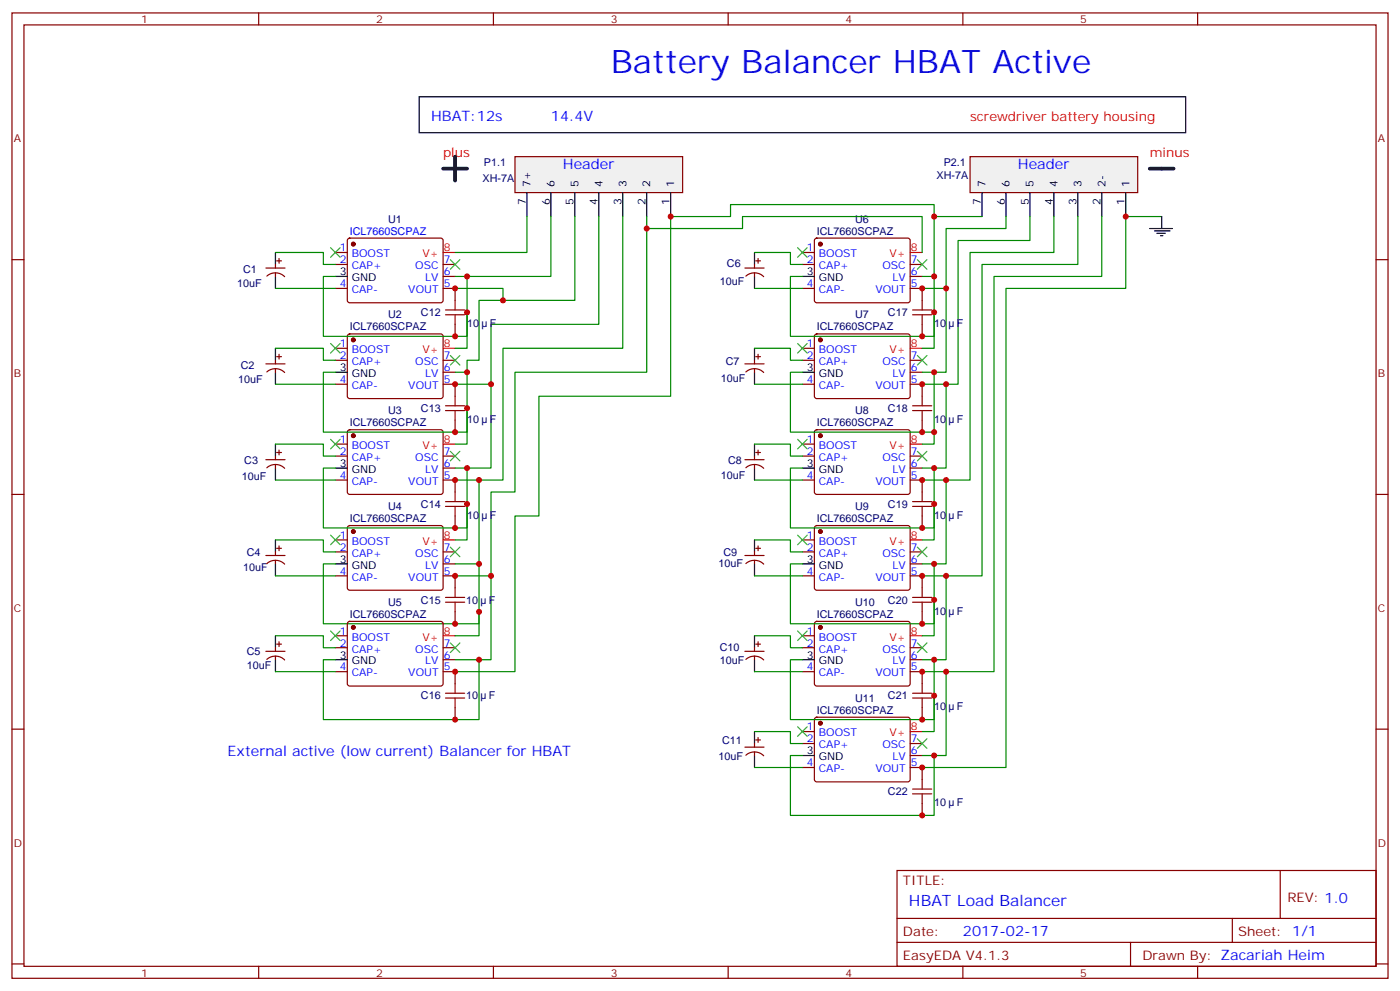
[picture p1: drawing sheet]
<svg xmlns="http://www.w3.org/2000/svg" width="412mm" height="292mm" viewBox="0 0 412 292" stroke-linecap="round" stroke-linejoin="round" font-family="sans-serif">
<g fill="none" stroke="#870000" stroke-width=".35">
<path d="M3.5 3.8h405.4v284.3h-405.4zM7.1 7.3h398.2v277.3h-398.2zM76.2 3.8v3.5M145.3 3.8v3.5M214.5 3.8v3.5M283.6 3.8v3.5M352.8 3.8v3.5M3.5 76.5h3.6M405.3 76.5h3.6M3.5 145.6h3.6M405.3 145.6h3.6M3.5 214.8h3.6"/>
<path d="M405.3 214.8h3.6M264.2 256.4h141.1v28.2h-141.1zM377.1 256.4v14.1M264.2 270.5h141.1M264.2 277.6h141.1M333 277.6v7M363 270.5v7.1M3.5 283.9h3.6M76.2 284.6v3.5M145.3 284.6v3.5M214.5 284.6v3.5M283.6 284.6v3.5"/>
<path d="M352.8 284.6v3.5M405.3 283.9h3.6"/>
</g>
<path d="M151.7 46.1h49.4v10.6h-49.4z" fill="#f0f0f0" stroke="#870000" stroke-width=".35"/>
<path d="M155.2 56.7v7.1M162.3 56.7v7.1M169.3 56.7v7.1M176.4 56.7v7.1M183.4 56.7v7.1M190.5 56.7v7.1M197.6 56.7v7.1" fill="none" stroke="#000" stroke-width=".35"/>
<path d="M285.8 46.1h49.3v10.6h-49.3z" fill="#f0f0f0" stroke="#870000" stroke-width=".35"/>
<g fill="none" stroke="#000" stroke-width=".35">
<path d="M123.5 28.5h225.7v10.6h-225.7zM289.3 56.7v7.1M296.3 56.7v7.1M303.4 56.7v7.1M310.4 56.7v7.1M317.5 56.7v7.1M324.6 56.7v7.1M331.6 56.7v7.1M81.1 74.4v3.5M222.2 74.4v3.5M338.7 67.3h6.7M340.1 68h4.6"/>
<path d="M340.8 68.7h2.5M341.8 69.4h.7M342.2 63.8v3.5M81.1 81.4v3.5M98.8 81.4h3.5M222.2 81.4v3.5M236.4 81.4h3.5M81.1 102.6v3.5M81.1 109.6v3.6M98.8 109.6h3.5M222.2 102.6v3.5M222.2 109.6v3.6"/>
<path d="M236.4 109.6h3.5M81.1 130.8v3.5M81.1 137.9v3.5M98.8 137.9h3.5M222.2 130.8v3.5M222.2 137.9v3.5M236.4 137.9h3.5M81.1 159v3.6M222.2 159v3.6M81.1 166.1v3.5M98.8 166.1h3.5M222.2 166.1v3.5"/>
<path d="M236.4 166.1h3.5M81.1 187.3v3.5M81.1 194.3v3.5M98.8 194.3h3.5M222.2 187.3v3.5M222.2 194.3v3.5M236.4 194.3h3.5M222.2 215.5v3.5M222.2 222.5v3.6M236.4 222.5h3.5"/>
</g>
<g fill="#870000" stroke="#870000" stroke-width=".35">
<circle cx="104.1" cy="71.9" r=".53"/>
<circle cx="104.1" cy="100.1" r=".53"/>
<circle cx="104.1" cy="128.3" r=".53"/>
<circle cx="104.1" cy="156.6" r=".53"/>
<circle cx="241.7" cy="71.9" r=".53"/>
<circle cx="241.7" cy="100.1" r=".53"/>
<circle cx="241.7" cy="128.3" r=".53"/>
<circle cx="241.7" cy="156.6" r=".53"/>
<circle cx="241.7" cy="184.8" r=".53"/>
<circle cx="241.7" cy="213" r=".53"/>
<circle cx="104.1" cy="184.8" r=".53"/>
</g>
<g fill="none" stroke="#870000" stroke-width=".35">
<path d="M78.3 79h5.7M81.1 77.9v1.1M81.5 76.8h1.4M82.2 76.1v1.4M98.8 74.4h3.5M98.8 77.9h3.5M102.5 70.3l.5-.2 27.1 .1 .4 .6v18l-.7 .4-27.1-.1-.4-.6v-17.7zM130.5 77.9h3.6M219.4 79h5.7M222.2 77.9v1.1M222.6 76.8h1.4M223.3 76.1v1.4"/>
<path d="M236.4 74.4h3.5M236.4 77.9h3.5M240.1 70.3l.5-.2 27.1 .1 .4 .6-.1 18-.6 .4-27.1-.1-.4-.6v-17.7zM268.1 77.9h3.5M78.6 81.3a3.8 3.8 0 0 1 5.2 .2M81.1 80.4v1M98.8 84.9h3.5M102.5 98.6l.5-.2h27.1l.4 .7v17.9l-.7 .4-27.1-.1-.4-.6v-17.6zM130.5 84.9h3.6v3.6M130.5 81.4h3.6M134.1 95.5v3.6M219.7 81.3a3.8 3.8 0 0 1 5.3 .2"/>
<path d="M222.2 80.4v1M236.4 84.9h3.5M240.1 98.6l.5-.2h27.1l.4 .7-.1 17.9-.6 .4-27.1-.1-.4-.6v-17.6zM268.1 84.9h3.5v3.6M268.1 81.4h3.5M271.6 95.5v3.6M78.3 107.2h5.7M78.6 109.6a3.8 3.8 0 0 1 5.2 .1M81.1 106.1v1.1M81.1 108.6v1M81.5 105.1h1.4M82.2 104.4v1.4"/>
<path d="M98.8 102.6h3.5M98.8 106.1h3.5M98.8 113.2h3.5M130.5 106.1h3.6M130.5 113.2h3.6v3.5M130.5 109.6h3.6M219.4 107.2h5.7M219.7 109.6a3.8 3.8 0 0 1 5.3 .1M222.2 106.1v1.1M222.2 108.6v1M222.6 105.1h1.4M223.3 104.4v1.4"/>
<path d="M236.4 102.6h3.5M236.4 106.1h3.5M236.4 113.2h3.5M268.1 106.1h3.5M268.1 113.2h3.5v3.5M268.1 109.6h3.5M78.3 135.4h5.7M78.6 137.8a3.8 3.8 0 0 1 5.2 .1M81.1 134.3v1.1M81.1 136.8v1.1M81.5 133.3h1.4M82.2 132.6v1.4"/>
<path d="M98.8 130.8h3.5M98.8 134.3h3.5M102.5 126.8l.5-.2h27.1l.4 .7v17.9l-.7 .4h-27.1l-.4-.7v-17.6zM130.5 134.3h3.6M130.5 137.9h3.6M134.1 123.8v3.5M219.4 135.4h5.7M219.7 137.8a3.8 3.8 0 0 1 5.3 .1M222.2 134.3v1.1M222.2 136.8v1.1M222.6 133.3h1.4M223.3 132.6v1.4"/>
<path d="M236.4 130.8h3.5M236.4 134.3h3.5M240.1 126.8l.5-.2h27.1l.4 .7-.1 17.9-.6 .4h-27.1l-.4-.7v-17.6zM268.1 134.3h3.5M268.1 137.9h3.5M271.6 123.8v3.5M98.8 141.4h3.5M98.8 159h3.5M102.5 155l.5-.2 27.1 .1 .4 .6v17.9l-.7 .4h-27.1l-.4-.7v-17.6zM130.5 141.4h3.6v3.5M134.1 152v3.5M236.4 141.4h3.5"/>
<path d="M236.4 159h3.5M240.1 155l.5-.2 27.1 .1 .4 .6-.1 17.9-.6 .4h-27.1l-.4-.7v-17.6zM268.1 141.4h3.5v3.5M271.6 152v3.5M78.3 163.6h5.7M78.6 166a3.8 3.8 0 0 1 5.2 .2M81.1 162.6v1M81.1 165v1.1M81.5 161.5h1.4M82.2 160.8v1.4M98.8 162.6h3.5M98.8 169.6h3.5"/>
<path d="M130.5 162.6h3.6M130.5 169.6h3.6v3.5M130.5 166.1h3.6M219.4 163.6h5.7M219.7 166a3.8 3.8 0 0 1 5.3 .2M222.2 162.6v1M222.2 165v1.1M222.6 161.5h1.4M223.3 160.8v1.4M236.4 162.6h3.5M236.4 169.6h3.5M268.1 162.6h3.5"/>
<path d="M268.1 169.6h3.5v3.5M268.1 166.1h3.5M78.3 191.8h5.7M78.6 194.2a3.8 3.8 0 0 1 5.2 .2M81.1 190.8v1M81.1 193.3v1M81.5 189.7h1.4M82.2 189v1.4M98.8 187.3h3.5M98.8 190.8h3.5M98.8 197.8h3.5M102.5 183.2l.5-.2 27.1 .1 .4 .6v17.9l-.7 .5-27.1-.1-.4-.6v-17.7z"/>
<path d="M130.5 190.8h3.6M130.5 197.8h3.6v3.6M130.5 194.3h3.6M134.1 180.2v3.5M219.4 191.8h5.7M219.7 194.2a3.8 3.8 0 0 1 5.3 .2M222.2 190.8v1M222.2 193.3v1M222.6 189.7h1.4M223.3 189v1.4M236.4 187.3h3.5M236.4 190.8h3.5"/>
<path d="M236.4 197.8h3.5M240.1 183.2l.5-.2 27.1 .1 .4 .6-.1 17.9-.6 .5-27.1-.1-.4-.6v-17.7zM268.1 190.8h3.5M268.1 197.8h3.5v3.6M268.1 194.3h3.5M271.6 180.2v3.5M134.1 208.4v3.5M222.2 219v1.1M222.6 217.9h1.4M223.3 217.2v1.5M236.4 215.5h3.5M236.4 219h3.5"/>
<path d="M240.1 211.4l.5-.2 27.1 .1 .4 .6-.1 18-.6 .4-27.1-.1-.4-.6v-17.7zM268.1 219h3.5M271.6 208.4v3.5M219.4 220.1h5.7M219.7 222.4a3.8 3.8 0 0 1 5.3 .2M222.2 221.5v1M236.4 226.1h3.5M268.1 226.1h3.5v3.5M268.1 222.5h3.5M271.6 236.6v3.6"/>
</g>
<path d="M130.5 74.4h3.6M268.1 74.4h3.5M130.5 102.6h3.6M268.1 102.6h3.5M130.5 130.8h3.6M268.1 130.8h3.5M130.5 159h3.6M268.1 159h3.5M130.5 187.3h3.6M268.1 187.3h3.5M268.1 215.5h3.5" fill="none" stroke="#f00" stroke-width=".35"/>
<g fill="none" stroke="#008700" stroke-width=".35">
<path d="M81.1 74.4h14.1v3.5h3.6M155.2 63.8v10.6h-21.1M162.3 63.8v17.6h-24.7M169.3 63.8v24.7h-21.1v-3.6h-14.1M176.4 63.8v31.7h-31.8v17.7h-10.5M183.4 63.8v38.8h-35.2v38.8h-14.1M190.5 63.8v45.8h-38.8v35.3h-7.1v24.7h-10.5M190.5 67.3h28.2v-3.5h52.9v10.6M222.2 74.4h10.6v3.5h3.6M275.2 63.8h14.1M296.3 63.8v3.5h-17.6v17.6M303.4 63.8v7h-21.2v42.4h-3.5"/>
<path d="M310.4 63.8v10.6h-24.6v67h-7.1M317.5 63.8v14.1h-28.2v91.7h-10.6M324.6 63.8v17.6h-31.8v116.4h-14.1M342.2 63.8h-10.6v21.1h-35.3v141.2h-24.7M81.1 84.9h17.7M98.8 81.4h-3.6v17.7h42.4v-17.7h-3.5M137.6 92v10.6h-3.5M148.2 88.5h-7.1v17.6h-3.5v3.5h-3.5M222.2 84.9h14.2M236.4 81.4h-3.6v17.7h42.4v-17.7h-3.6M271.6 84.9h7.1v24.7h-7.1M275.2 81.4v-21.1h-60v3.5h-17.6v52.9h-38.9v35.3h-7v45.8h-17.6"/>
<path d="M275.2 92v10.6h-3.6M81.1 102.6h14.1v3.5h3.6M81.1 113.2h17.7M98.8 109.6h-3.6v17.7h42.4v-17.7M144.6 113.2v24.7h-10.5M222.2 102.6h10.6v3.5h3.6M222.2 113.2h14.2M236.4 109.6h-3.6v17.7h42.4v3.5h-3.6M271.6 113.2h7.1v24.7h-3.5M275.2 109.6v17.7M81.1 130.8h14.1v3.5h3.6M98.8 137.9h-3.6v17.6h42.4v-17.6"/>
<path d="M137.6 120.2v10.6h-3.5M222.2 130.8h10.6v3.5h3.6M236.4 137.9h-3.6v17.6h42.4v-17.6h-3.6M81.1 159h14.1v3.6h3.6M81.1 141.4h17.7M137.6 148.4v10.6h-3.5M141.1 141.4v24.7h-7M222.2 159h10.6v3.6h3.6M222.2 141.4h14.2M271.6 141.4h7.1v24.7h-3.5M275.2 148.4v10.6h-3.6M81.1 169.6h17.7"/>
<path d="M98.8 166.1h-3.6v17.6h45.9v-3.5M141.1 166.1v21.2h-7M144.6 169.6v24.7h-10.5M222.2 169.6h14.2M236.4 166.1h-3.6v17.6h42.4v-17.6h-3.6M271.6 169.6h7.1v24.7h-3.5M275.2 176.7v10.6h-3.6M81.1 187.3h14.1v3.5h3.6M81.1 197.8h17.7M98.8 194.3h-3.6v17.6h45.9v-17.6M222.2 187.3h10.6v3.5h3.6M222.2 197.8h14.2"/>
<path d="M236.4 194.3h-3.6v17.6h42.4v-17.6h-3.6M271.6 197.8h7.1v24.7h-3.5M222.2 215.5h10.6v3.5h3.6M275.2 204.9v10.6h-3.6M222.2 226.1h14.2M236.4 222.5h-3.6v17.7h42.4v-17.7h-3.6"/>
</g>
<path d="M134.1 46.1v3.6h-3.6M137.6 49.7h-3.5v3.5M338.7 49.7h7" fill="none" stroke="#000" stroke-width="1.1"/>
<g fill="none" stroke="#3c3" stroke-width=".35">
<path d="M97.4 73l2.8 2.8M100.2 73l-2.8 2.8M132.6 76.5l2.9 2.8M135.5 76.5l-2.9 2.8M234.9 73l2.9 2.8M237.8 73l-2.9 2.8M270.2 76.5l2.8 2.8M273 76.5l-2.8 2.8M97.4 101.2l2.8 2.8M100.2 101.2l-2.8 2.8M132.6 104.7l2.9 2.8M135.5 104.7l-2.9 2.8"/>
<path d="M234.9 101.2l2.9 2.8M237.8 101.2l-2.9 2.8M270.2 104.7l2.8 2.8M273 104.7l-2.8 2.8M97.4 129.4l2.8 2.8M100.2 129.4l-2.8 2.8M132.6 132.9l2.9 2.8M135.5 132.9l-2.9 2.8M234.9 129.4l2.9 2.8M237.8 129.4l-2.9 2.8M270.2 132.9l2.8 2.8M273 132.9l-2.8 2.8"/>
<path d="M97.4 157.6l2.8 2.8M100.2 157.6l-2.8 2.8M234.9 157.6l2.9 2.8M237.8 157.6l-2.9 2.8M132.6 161.1l2.9 2.9M135.5 161.1l-2.9 2.9M270.2 161.1l2.8 2.9M273 161.1l-2.8 2.9M97.4 185.8l2.8 2.9M100.2 185.8l-2.8 2.9M132.6 189.4l2.9 2.8M135.5 189.4l-2.9 2.8"/>
<path d="M234.9 185.8l2.9 2.9M237.8 185.8l-2.9 2.9M270.2 189.4l2.8 2.8M273 189.4l-2.8 2.8M234.9 214.1l2.9 2.8M237.8 214.1l-2.9 2.8M270.2 217.6l2.8 2.8M273 217.6l-2.8 2.8"/>
</g>
<g fill="none" stroke="#a10000" stroke-width=".35">
<path d="M131.2 92.7h5.7M131.2 91.3h5.7M134.1 88.5v2.8M134.1 92.7v2.8M268.8 92.7h5.7M268.8 91.3h5.7M271.6 88.5v2.8M271.6 92.7v2.8M131.2 119.5h5.7M134.1 116.7v2.8M268.8 119.5h5.7M271.6 116.7v2.8"/>
<path d="M131.2 120.9h5.7M134.1 120.9v2.9M268.8 120.9h5.7M271.6 120.9v2.9M131.2 149.2h5.7M131.2 147.7h5.7M134.1 144.9v2.8M134.1 149.2v2.8M268.8 149.2h5.7M268.8 147.7h5.7M271.6 144.9v2.8M271.6 149.2v2.8"/>
<path d="M131.2 177.4h5.7M131.2 176h5.7M134.1 173.1v2.9M134.1 177.4v2.8M268.8 177.4h5.7M268.8 176h5.7M271.6 173.1v2.9M271.6 177.4v2.8M131.2 205.6h5.7M131.2 204.2h5.7M134.1 201.4v2.8M134.1 205.6v2.8"/>
<path d="M268.8 205.6h5.7M268.8 204.2h5.7M271.6 201.4v2.8M271.6 205.6v2.8M268.8 233.8h5.7M268.8 232.4h5.7M271.6 229.6v2.8M271.6 233.8v2.8"/>
</g>
<g fill="#c00">
<circle cx="137.6" cy="92" r=".88"/>
<circle cx="137.6" cy="81.4" r=".88"/>
<circle cx="148.2" cy="88.5" r=".88"/>
<circle cx="137.6" cy="109.6" r=".88"/>
<circle cx="137.6" cy="120.2" r=".88"/>
<circle cx="144.6" cy="113.2" r=".88"/>
<circle cx="137.6" cy="137.9" r=".88"/>
<circle cx="137.6" cy="148.4" r=".88"/>
<circle cx="141.1" cy="141.4" r=".88"/>
<circle cx="141.1" cy="166.1" r=".88"/>
<circle cx="144.6" cy="169.6" r=".88"/>
<circle cx="141.1" cy="194.3" r=".88"/>
<circle cx="141.1" cy="180.2" r=".88"/>
<circle cx="275.2" cy="92" r=".88"/>
<circle cx="275.2" cy="148.4" r=".88"/>
<circle cx="275.2" cy="176.7" r=".88"/>
<circle cx="275.2" cy="204.9" r=".88"/>
<circle cx="275.2" cy="137.9" r=".88"/>
<circle cx="275.2" cy="166.1" r=".88"/>
<circle cx="275.2" cy="222.5" r=".88"/>
<circle cx="275.2" cy="81.4" r=".88"/>
<circle cx="278.7" cy="84.9" r=".88"/>
<circle cx="275.2" cy="194.3" r=".88"/>
<circle cx="275.2" cy="109.6" r=".88"/>
<circle cx="278.7" cy="113.2" r=".88"/>
<circle cx="278.7" cy="141.4" r=".88"/>
<circle cx="278.7" cy="169.6" r=".88"/>
<circle cx="278.7" cy="197.8" r=".88"/>
<circle cx="197.6" cy="63.8" r=".88"/>
<circle cx="190.5" cy="67.3" r=".88"/>
<circle cx="275.2" cy="63.8" r=".88"/>
<circle cx="331.6" cy="63.8" r=".88"/>
<circle cx="134.1" cy="84.9" r=".88"/>
<circle cx="134.1" cy="113.2" r=".88"/>
<circle cx="134.1" cy="141.4" r=".88"/>
<circle cx="134.1" cy="169.6" r=".88"/>
<circle cx="134.1" cy="197.8" r=".88"/>
<circle cx="271.6" cy="84.9" r=".88"/>
<circle cx="271.6" cy="113.2" r=".88"/>
<circle cx="271.6" cy="141.4" r=".88"/>
<circle cx="271.6" cy="169.6" r=".88"/>
<circle cx="271.6" cy="197.8" r=".88"/>
<circle cx="271.6" cy="226.1" r=".88"/>
<circle cx="134.1" cy="211.9" r=".88"/>
<circle cx="134.1" cy="183.7" r=".88"/>
<circle cx="134.1" cy="155.5" r=".88"/>
<circle cx="134.1" cy="127.3" r=".88"/>
<circle cx="134.1" cy="99.1" r=".88"/>
<circle cx="271.6" cy="240.2" r=".88"/>
<circle cx="271.6" cy="211.9" r=".88"/>
<circle cx="271.6" cy="183.7" r=".88"/>
<circle cx="271.6" cy="155.5" r=".88"/>
<circle cx="271.6" cy="127.3" r=".88"/>
<circle cx="275.2" cy="127.3" r=".88"/>
<circle cx="271.6" cy="99.1" r=".88"/>
</g>
<text font-size="9.5" fill="#00f" x="179.9" y="21.4">Battery Balancer HBAT Active</text>
<text font-size="4.6" fill="#00f" x="267.8" y="267">HBAT Load Balancer</text>
<g font-size="4.2" fill="#00f">
<text x="127" y="35.6">HBAT:12s</text>
<text x="162.3" y="35.6">14.4V</text>
<text x="165.8" y="49.7">Header</text>
<text x="299.9" y="49.7">Header</text>
<text x="67" y="222.5">External active (low current) Balancer for HBAT</text>
<text x="283.6" y="275.8">2017-02-17</text>
</g>
<g font-size="3.9" fill="#f00">
<text x="285.8" y="35.6">screwdriver battery housing</text>
<text x="130.5" y="46.1">plus</text>
<text x="338.7" y="46.1">minus</text>
</g>
<g font-size="3.9" fill="#800">
<text x="266" y="260.6">TITLE:</text>
<text x="379.2" y="265.6">REV: 1.0</text>
<text x="266" y="275.8">Date:</text>
<text x="364.8" y="275.8">Sheet: 1/1</text>
<text x="266" y="282.9">EasyEDA V4.1.3</text>
<text x="336.5" y="282.9">Drawn By: Zacariah Heim</text>
</g>
<g font-size="3.2" fill="#800">
<text x="41.6" y="6.8">1</text>
<text x="110.8" y="6.8">2</text>
<text x="179.9" y="6.8">3</text>
<text x="249.1" y="6.8">4</text>
<text x="318.2" y="6.8">5</text>
<text x="4.1" y="41.9">A</text>
<text x="405.9" y="41.9">A</text>
<text x="4.1" y="111.1">B</text>
<text x="405.9" y="111.1">B</text>
<text x="4.1" y="180.2">C</text>
<text x="405.9" y="180.2">C</text>
<text x="4.1" y="249.3">D</text>
<text x="405.9" y="249.3">D</text>
<text x="41.6" y="287.6">1</text>
<text x="110.8" y="287.6">2</text>
<text x="179.9" y="287.6">3</text>
<text x="249.1" y="287.6">4</text>
<text x="318.2" y="287.6">5</text>
</g>
<g font-size="3.2" fill="#000080">
<text x="142.2" y="53.6">XH-7A</text>
<text x="142.5" y="49">P1.1</text>
<text x="275.9" y="52.8">XH-7A</text>
<text x="278" y="49">P2.1</text>
<text x="114.3" y="65.5">U1</text>
<text x="251.9" y="65.5">U6</text>
<text x="240.6" y="69.1">ICL7660SCPAZ</text>
<text x="71.6" y="80.4">C1</text>
<text x="212" y="83.9">10uF</text>
<text x="214.1" y="78.6">C6</text>
<text x="69.8" y="84.6">10uF</text>
<text x="114.3" y="93.8">U2</text>
<text x="124" y="93.1">C12</text>
<text x="251.9" y="93.8">U7</text>
<text x="261.6" y="93.1">C17</text>
<text x="103" y="97.3">ICL7660SCPAZ</text>
<text x="137.6" y="96.3">10</text>
<text x="144.3" y="96.3">F</text>
<text x="240.6" y="97.3">ICL7660SCPAZ</text>
<text x="275.2" y="96.3">10</text>
<text x="281.9" y="96.3">F</text>
<text x="213.8" y="107.5">C7</text>
<text x="70.2" y="112.8">10uF</text>
<text x="70.9" y="108.6">C2</text>
<text x="212.4" y="112.5">10uF</text>
<text x="103" y="125.5">ICL7660SCPAZ</text>
<text x="114.3" y="122">U3</text>
<text x="124" y="121.3">C13</text>
<text x="137.6" y="124.6">10</text>
<text x="144.3" y="124.6">F</text>
<text x="240.6" y="125.5">ICL7660SCPAZ</text>
<text x="251.9" y="122">U8</text>
<text x="261.6" y="121.3">C18</text>
<text x="275.2" y="124.6">10</text>
<text x="281.9" y="124.6">F</text>
<text x="72" y="136.8">C3</text>
<text x="214.5" y="136.8">C8</text>
<text x="71.3" y="141.4">10uF</text>
<text x="212.4" y="141">10uF</text>
<text x="124" y="149.6">C14</text>
<text x="261.6" y="149.6">C19</text>
<text x="103" y="153.7">ICL7660SCPAZ</text>
<text x="114.3" y="150.2">U4</text>
<text x="137.6" y="152.8">10</text>
<text x="144.3" y="152.8">F</text>
<text x="240.6" y="153.7">ICL7660SCPAZ</text>
<text x="251.9" y="150.2">U9</text>
<text x="275.2" y="152.8">10</text>
<text x="281.9" y="152.8">F</text>
<text x="72.7" y="163.6">C4</text>
<text x="211.7" y="167.1">10uF</text>
<text x="213.1" y="163.6">C9</text>
<text x="71.6" y="168.2">10uF</text>
<text x="114.3" y="178.4">U5</text>
<text x="124" y="177.8">C15</text>
<text x="137.3" y="177.8">10</text>
<text x="144" y="177.8">F</text>
<text x="251.9" y="178.4">U10</text>
<text x="261.6" y="177.8">C20</text>
<text x="103" y="182">ICL7660SCPAZ</text>
<text x="240.6" y="182">ICL7660SCPAZ</text>
<text x="275.2" y="181">10</text>
<text x="281.9" y="181">F</text>
<text x="212" y="191.8">C10</text>
<text x="72.7" y="197.1">10uF</text>
<text x="72.7" y="192.9">C5</text>
<text x="212" y="195.7">10uF</text>
<text x="124" y="206">C16</text>
<text x="137.3" y="206">10</text>
<text x="144" y="206">F</text>
<text x="251.9" y="206.7">U11</text>
<text x="261.6" y="206">C21</text>
<text x="275.2" y="209.2">10</text>
<text x="281.9" y="209.2">F</text>
<text x="240.6" y="210.2">ICL7660SCPAZ</text>
<text x="212.7" y="219">C11</text>
<text x="211.7" y="223.9">10uF</text>
<text x="261.6" y="234.2">C22</text>
<text x="275.2" y="237.4">10</text>
<text x="281.9" y="237.4">F</text>
</g>
<g font-size="3.2">
<text x="156.3" y="55" transform="rotate(-90 156.3 55)">7+</text>
<text x="163.3" y="55" transform="rotate(-90 163.3 55)">6</text>
<text x="170.4" y="55" transform="rotate(-90 170.4 55)">5</text>
<text x="177.4" y="55" transform="rotate(-90 177.4 55)">4</text>
<text x="184.5" y="55" transform="rotate(-90 184.5 55)">3</text>
<text x="191.6" y="55" transform="rotate(-90 191.6 55)">2</text>
<text x="198.6" y="55" transform="rotate(-90 198.6 55)">1</text>
<text x="290.3" y="55" transform="rotate(-90 290.3 55)">7</text>
<text x="297.4" y="55" transform="rotate(-90 297.4 55)">6</text>
<text x="304.4" y="55" transform="rotate(-90 304.4 55)">5</text>
<text x="311.5" y="55" transform="rotate(-90 311.5 55)">4</text>
<text x="318.6" y="55" transform="rotate(-90 318.6 55)">3</text>
<text x="325.6" y="55" transform="rotate(-90 325.6 55)">2-</text>
<text x="332.7" y="55" transform="rotate(-90 332.7 55)">1</text>
<text x="154.9" y="60.5" transform="rotate(-90 154.9 60.5)">7</text>
<text x="161.9" y="60.5" transform="rotate(-90 161.9 60.5)">6</text>
<text x="169" y="60.5" transform="rotate(-90 169 60.5)">5</text>
<text x="176" y="60.5" transform="rotate(-90 176 60.5)">4</text>
<text x="183.1" y="60.5" transform="rotate(-90 183.1 60.5)">3</text>
<text x="190.1" y="60.5" transform="rotate(-90 190.1 60.5)">2</text>
<text x="197.2" y="60.5" transform="rotate(-90 197.2 60.5)">1</text>
<text x="288.9" y="60.5" transform="rotate(-90 288.9 60.5)">7</text>
<text x="296" y="60.5" transform="rotate(-90 296 60.5)">6</text>
<text x="303" y="60.5" transform="rotate(-90 303 60.5)">5</text>
<text x="310.1" y="60.5" transform="rotate(-90 310.1 60.5)">4</text>
<text x="317.1" y="60.5" transform="rotate(-90 317.1 60.5)">3</text>
<text x="324.2" y="60.5" transform="rotate(-90 324.2 60.5)">2</text>
<text x="331.3" y="60.5" transform="rotate(-90 331.3 60.5)">1</text>
<text x="100.1" y="81.1">3</text>
<text x="103.6" y="82.8">GND</text>
<text x="237.7" y="81.1">3</text>
<text x="241.2" y="82.8">GND</text>
<text x="100.1" y="109.3">3</text>
<text x="103.6" y="111.1">GND</text>
<text x="237.7" y="109.3">3</text>
<text x="241.2" y="111.1">GND</text>
<text x="100.1" y="137.5">3</text>
<text x="237.7" y="137.5">3</text>
<text x="103.6" y="139.3">GND</text>
<text x="241.2" y="139.3">GND</text>
<text x="100.1" y="165.7">3</text>
<text x="103.6" y="167.5">GND</text>
<text x="237.7" y="165.7">3</text>
<text x="241.2" y="167.5">GND</text>
<text x="100.1" y="194">3</text>
<text x="103.6" y="195.7">GND</text>
<text x="237.7" y="194">3</text>
<text x="241.2" y="195.7">GND</text>
<text x="237.7" y="222.2">3</text>
<text x="241.2" y="223.9">GND</text>
</g>
<g font-size="3.2" fill="#00f">
<text x="103" y="69.1">ICL7660SCPAZ</text>
<text x="100.1" y="74">1</text>
<text x="100.1" y="77.5">2</text>
<text x="103.6" y="75.8">BOOST</text>
<text x="130.7" y="77.5">7</text>
<text x="237.7" y="74">1</text>
<text x="237.7" y="77.5">2</text>
<text x="241.2" y="75.8">BOOST</text>
<text x="268.3" y="77.5">7</text>
<text x="103.6" y="79.3">CAP+</text>
<text x="122.3" y="79.3">OSC</text>
<text x="125.3" y="82.8">LV</text>
<text x="130.7" y="81.1">6</text>
<text x="241.2" y="79.3">CAP+</text>
<text x="259.9" y="79.3">OSC</text>
<text x="262.9" y="82.8">LV</text>
<text x="268.3" y="81.1">6</text>
<text x="100.1" y="84.6">4</text>
<text x="103.6" y="86.4">CAP-</text>
<text x="120.3" y="86.4">VOUT</text>
<text x="130.7" y="84.6">5</text>
<text x="237.7" y="84.6">4</text>
<text x="241.2" y="86.4">CAP-</text>
<text x="257.9" y="86.4">VOUT</text>
<text x="268.3" y="84.6">5</text>
<text x="100.1" y="102.2">1</text>
<text x="100.1" y="105.8">2</text>
<text x="103.6" y="104">BOOST</text>
<text x="103.6" y="107.5">CAP+</text>
<text x="122.3" y="107.5">OSC</text>
<text x="130.7" y="105.8">7</text>
<text x="237.7" y="102.2">1</text>
<text x="237.7" y="105.8">2</text>
<text x="241.2" y="104">BOOST</text>
<text x="241.2" y="107.5">CAP+</text>
<text x="259.9" y="107.5">OSC</text>
<text x="268.3" y="105.8">7</text>
<text x="100.1" y="112.8">4</text>
<text x="125.3" y="111.1">LV</text>
<text x="130.7" y="112.8">5</text>
<text x="130.7" y="109.3">6</text>
<text x="237.7" y="112.8">4</text>
<text x="262.9" y="111.1">LV</text>
<text x="268.3" y="112.8">5</text>
<text x="268.3" y="109.3">6</text>
<text x="103.6" y="114.6">CAP-</text>
<text x="120.3" y="114.6">VOUT</text>
<text x="241.2" y="114.6">CAP-</text>
<text x="257.9" y="114.6">VOUT</text>
<text x="100.1" y="130.5">1</text>
<text x="237.7" y="130.5">1</text>
<text x="100.1" y="134">2</text>
<text x="103.6" y="132.2">BOOST</text>
<text x="103.6" y="135.7">CAP+</text>
<text x="122.3" y="135.7">OSC</text>
<text x="130.7" y="137.5">6</text>
<text x="130.7" y="134">7</text>
<text x="237.7" y="134">2</text>
<text x="241.2" y="132.2">BOOST</text>
<text x="241.2" y="135.7">CAP+</text>
<text x="259.9" y="135.7">OSC</text>
<text x="268.3" y="137.5">6</text>
<text x="268.3" y="134">7</text>
<text x="100.1" y="141">4</text>
<text x="103.6" y="142.8">CAP-</text>
<text x="120.3" y="142.8">VOUT</text>
<text x="125.3" y="139.3">LV</text>
<text x="130.7" y="141">5</text>
<text x="237.7" y="141">4</text>
<text x="241.2" y="142.8">CAP-</text>
<text x="257.9" y="142.8">VOUT</text>
<text x="262.9" y="139.3">LV</text>
<text x="268.3" y="141">5</text>
<text x="100.1" y="158.7">1</text>
<text x="103.6" y="160.4">BOOST</text>
<text x="237.7" y="158.7">1</text>
<text x="241.2" y="160.4">BOOST</text>
<text x="100.1" y="162.2">2</text>
<text x="103.6" y="164">CAP+</text>
<text x="122.3" y="164">OSC</text>
<text x="125.3" y="167.5">LV</text>
<text x="130.7" y="165.7">6</text>
<text x="130.7" y="162.2">7</text>
<text x="237.7" y="162.2">2</text>
<text x="241.2" y="164">CAP+</text>
<text x="259.9" y="164">OSC</text>
<text x="262.9" y="167.5">LV</text>
<text x="268.3" y="165.7">6</text>
<text x="268.3" y="162.2">7</text>
<text x="100.1" y="169.3">4</text>
<text x="103.6" y="171">CAP-</text>
<text x="120.3" y="171">VOUT</text>
<text x="130.7" y="169.3">5</text>
<text x="237.7" y="169.3">4</text>
<text x="241.2" y="171">CAP-</text>
<text x="257.9" y="171">VOUT</text>
<text x="268.3" y="169.3">5</text>
<text x="100.1" y="186.9">1</text>
<text x="100.1" y="190.4">2</text>
<text x="103.6" y="188.7">BOOST</text>
<text x="130.7" y="190.4">7</text>
<text x="237.7" y="186.9">1</text>
<text x="237.7" y="190.4">2</text>
<text x="241.2" y="188.7">BOOST</text>
<text x="268.3" y="190.4">7</text>
<text x="100.1" y="197.5">4</text>
<text x="103.6" y="192.2">CAP+</text>
<text x="122.3" y="192.2">OSC</text>
<text x="125.3" y="195.7">LV</text>
<text x="130.7" y="197.5">5</text>
<text x="130.7" y="194">6</text>
<text x="237.7" y="197.5">4</text>
<text x="241.2" y="192.2">CAP+</text>
<text x="259.9" y="192.2">OSC</text>
<text x="262.9" y="195.7">LV</text>
<text x="268.3" y="197.5">5</text>
<text x="268.3" y="194">6</text>
<text x="103.6" y="199.2">CAP-</text>
<text x="120.3" y="199.2">VOUT</text>
<text x="241.2" y="199.2">CAP-</text>
<text x="257.9" y="199.2">VOUT</text>
<text x="237.7" y="215.1">1</text>
<text x="237.7" y="218.7">2</text>
<text x="241.2" y="216.9">BOOST</text>
<text x="241.2" y="220.4">CAP+</text>
<text x="259.9" y="220.4">OSC</text>
<text x="268.3" y="218.7">7</text>
<text x="237.7" y="225.7">4</text>
<text x="241.2" y="227.5">CAP-</text>
<text x="257.9" y="227.5">VOUT</text>
<text x="262.9" y="223.9">LV</text>
<text x="268.3" y="225.7">5</text>
<text x="268.3" y="222.2">6</text>
</g>
<g font-size="3.2" fill="#f00">
<text x="124.5" y="75.8">V+</text>
<text x="130.7" y="74">8</text>
<text x="262" y="75.8">V+</text>
<text x="268.3" y="74">8</text>
<text x="124.5" y="104">V+</text>
<text x="130.7" y="102.2">8</text>
<text x="262" y="104">V+</text>
<text x="268.3" y="102.2">8</text>
<text x="130.7" y="130.5">8</text>
<text x="268.3" y="130.5">8</text>
<text x="124.5" y="132.2">V+</text>
<text x="262" y="132.2">V+</text>
<text x="124.5" y="160.4">V+</text>
<text x="130.7" y="158.7">8</text>
<text x="262" y="160.4">V+</text>
<text x="268.3" y="158.7">8</text>
<text x="124.5" y="188.7">V+</text>
<text x="130.7" y="186.9">8</text>
<text x="262" y="188.7">V+</text>
<text x="268.3" y="186.9">8</text>
<text x="268.3" y="215.1">8</text>
<text x="262" y="216.9">V+</text>
</g>
</svg>
